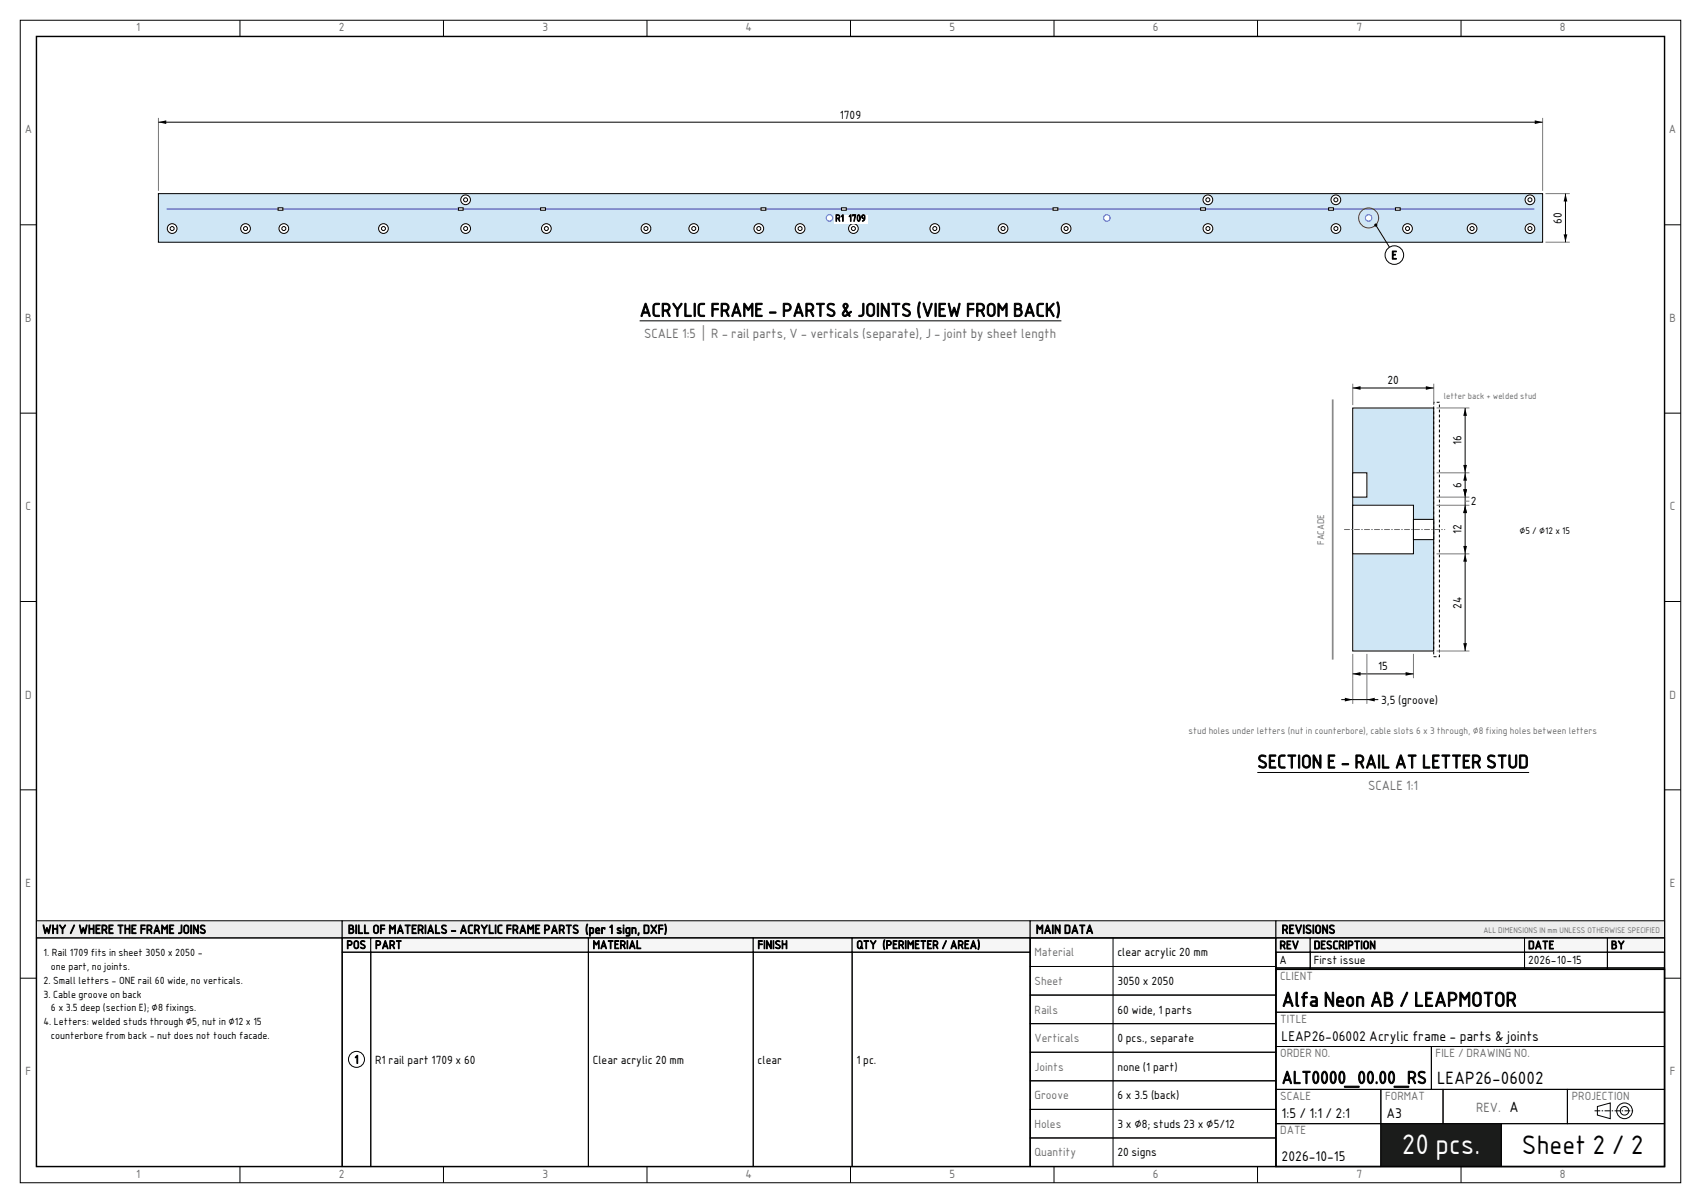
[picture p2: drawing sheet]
<svg xmlns="http://www.w3.org/2000/svg" width="420mm" height="297mm" viewBox="0 0 420 297" stroke-linecap="round" stroke-linejoin="round" font-family="sans-serif">
<g fill="none" stroke="#000" stroke-width=".25">
<path d="M5 5h410v287h-410zM59.3 5v4M109.5 5v4M159.7 5v4M210 5v4M260.2 5v4M310.5 5v4M360.7 5v4M5 55.5h4M411 55.5h4M5 102h4M411 102h4"/>
<path d="M5 148.5h4M411 148.5h4M5 195h4M411 195h4M5 241.5h4M411 241.5h4M59.3 288v4M109.5 288v4M159.7 288v4M210 288v4M260.2 288v4M310.5 288v4"/>
<path d="M360.7 288v4"/>
</g>
<path d="M9 9h402v279h-402z" fill="none" stroke="#000" stroke-width=".35"/>
<path d="M39.1 47.8h341.8v12h-341.8z" fill-rule="evenodd" fill="#cfe6f5" stroke="#000" stroke-width=".25"/>
<g fill="#fff" stroke="#1f5fd0" stroke-width=".25">
<circle cx="337.9" cy="53.8" r=".8"/>
<circle cx="273.3" cy="53.8" r=".8"/>
<circle cx="204.8" cy="53.8" r=".8"/>
</g>
<circle cx="347.5" cy="56.4" r="1.2" fill="#fff" stroke="#000" stroke-width=".25"/>
<circle cx="347.5" cy="56.4" r=".5" fill="none" stroke="#000" stroke-width=".25"/>
<circle cx="363.5" cy="56.4" r="1.2" fill="#fff" stroke="#000" stroke-width=".25"/>
<circle cx="363.5" cy="56.4" r=".5" fill="none" stroke="#000" stroke-width=".25"/>
<circle cx="377.8" cy="49.3" r="1.2" fill="#fff" stroke="#000" stroke-width=".25"/>
<circle cx="377.8" cy="49.3" r=".5" fill="none" stroke="#000" stroke-width=".25"/>
<circle cx="377.8" cy="56.4" r="1.2" fill="#fff" stroke="#000" stroke-width=".25"/>
<circle cx="377.8" cy="56.4" r=".5" fill="none" stroke="#000" stroke-width=".25"/>
<circle cx="247.7" cy="56.4" r="1.2" fill="#fff" stroke="#000" stroke-width=".25"/>
<circle cx="247.7" cy="56.4" r=".5" fill="none" stroke="#000" stroke-width=".25"/>
<circle cx="263.2" cy="56.4" r="1.2" fill="#fff" stroke="#000" stroke-width=".25"/>
<circle cx="263.2" cy="56.4" r=".5" fill="none" stroke="#000" stroke-width=".25"/>
<circle cx="298.2" cy="49.3" r="1.2" fill="#fff" stroke="#000" stroke-width=".25"/>
<circle cx="298.2" cy="49.3" r=".5" fill="none" stroke="#000" stroke-width=".25"/>
<circle cx="298.3" cy="56.4" r="1.2" fill="#fff" stroke="#000" stroke-width=".25"/>
<circle cx="298.3" cy="56.4" r=".5" fill="none" stroke="#000" stroke-width=".25"/>
<circle cx="329.8" cy="49.3" r="1.2" fill="#fff" stroke="#000" stroke-width=".25"/>
<circle cx="329.8" cy="49.3" r=".5" fill="none" stroke="#000" stroke-width=".25"/>
<circle cx="329.9" cy="56.4" r="1.2" fill="#fff" stroke="#000" stroke-width=".25"/>
<circle cx="329.9" cy="56.4" r=".5" fill="none" stroke="#000" stroke-width=".25"/>
<circle cx="171.3" cy="56.4" r="1.2" fill="#fff" stroke="#000" stroke-width=".25"/>
<circle cx="171.3" cy="56.4" r=".5" fill="none" stroke="#000" stroke-width=".25"/>
<circle cx="197.6" cy="56.4" r="1.2" fill="#fff" stroke="#000" stroke-width=".25"/>
<circle cx="197.6" cy="56.4" r=".5" fill="none" stroke="#000" stroke-width=".25"/>
<circle cx="187.4" cy="56.4" r="1.2" fill="#fff" stroke="#000" stroke-width=".25"/>
<circle cx="187.4" cy="56.4" r=".5" fill="none" stroke="#000" stroke-width=".25"/>
<circle cx="159.5" cy="56.4" r="1.2" fill="#fff" stroke="#000" stroke-width=".25"/>
<circle cx="159.5" cy="56.4" r=".5" fill="none" stroke="#000" stroke-width=".25"/>
<circle cx="134.9" cy="56.4" r="1.2" fill="#fff" stroke="#000" stroke-width=".25"/>
<circle cx="134.9" cy="56.4" r=".5" fill="none" stroke="#000" stroke-width=".25"/>
<circle cx="94.7" cy="56.4" r="1.2" fill="#fff" stroke="#000" stroke-width=".25"/>
<circle cx="94.7" cy="56.4" r=".5" fill="none" stroke="#000" stroke-width=".25"/>
<circle cx="70.1" cy="56.4" r="1.2" fill="#fff" stroke="#000" stroke-width=".25"/>
<circle cx="70.1" cy="56.4" r=".5" fill="none" stroke="#000" stroke-width=".25"/>
<circle cx="60.6" cy="56.4" r="1.2" fill="#fff" stroke="#000" stroke-width=".25"/>
<circle cx="60.6" cy="56.4" r=".5" fill="none" stroke="#000" stroke-width=".25"/>
<circle cx="42.5" cy="56.4" r="1.2" fill="#fff" stroke="#000" stroke-width=".25"/>
<circle cx="42.5" cy="56.4" r=".5" fill="none" stroke="#000" stroke-width=".25"/>
<circle cx="230.8" cy="56.4" r="1.2" fill="#fff" stroke="#000" stroke-width=".25"/>
<circle cx="230.8" cy="56.4" r=".5" fill="none" stroke="#000" stroke-width=".25"/>
<circle cx="210.7" cy="56.4" r="1.2" fill="#fff" stroke="#000" stroke-width=".25"/>
<circle cx="210.7" cy="56.4" r=".5" fill="none" stroke="#000" stroke-width=".25"/>
<circle cx="115" cy="56.4" r="1.2" fill="#fff" stroke="#000" stroke-width=".25"/>
<circle cx="115" cy="56.4" r=".5" fill="none" stroke="#000" stroke-width=".25"/>
<circle cx="115" cy="49.3" r="1.2" fill="#fff" stroke="#000" stroke-width=".25"/>
<circle cx="115" cy="49.3" r=".5" fill="none" stroke="#000" stroke-width=".25"/>
<path d="M41.1 51.6h337.8" fill="none" stroke="#3b3bb0" stroke-width=".25"/>
<g fill="#fff" stroke="#000" stroke-width=".25">
<path d="M344.5 51.3h1.2v.6h-1.2z" fill-rule="evenodd"/>
<path d="M260 51.3h1.2v.6h-1.2z" fill-rule="evenodd"/>
<path d="M296.4 51.3h1.2v.6h-1.2z" fill-rule="evenodd"/>
<path d="M328.1 51.3h1.2v.6h-1.2z" fill-rule="evenodd"/>
<path d="M187.9 51.3h1.2v.6h-1.2z" fill-rule="evenodd"/>
<path d="M133.5 51.3h1.2v.6h-1.2z" fill-rule="evenodd"/>
<path d="M68.7 51.3h1.2v.6h-1.2z" fill-rule="evenodd"/>
<path d="M207.8 51.3h1.2v.6h-1.2z" fill-rule="evenodd"/>
<path d="M113.2 51.3h1.2v.6h-1.2z" fill-rule="evenodd"/>
</g>
<path d="M205.8 53.2h8.4v2h-8.4z" fill-rule="evenodd" fill="#fff"/>
<path d="M39.1 29.1v18M380.9 29.1v18M381.6 47.8h6M381.6 59.8h6" fill="none" stroke="#7a7a7a" stroke-width=".25"/>
<path d="M39.1 30.2h341.8M339.7 55.6l4.6 7.4M386.5 47.8v12" fill="none" stroke="#000" stroke-width=".25"/>
<g fill="#000">
<path d="M39.1 30.2l1.9-.5v.9zM379 29.7l1.9 .5-1.9 .4zM386.5 47.8l.5 1.9h-.9zM386.1 57.9h.9l-.5 1.9z"/>
<circle cx="339.7" cy="55.6" r=".39"/>
</g>
<circle cx="337.9" cy="53.8" r="2.47" fill="none" stroke="#c00000" stroke-width=".25"/>
<circle cx="344.3" cy="63" r="2.29" fill="#fff" stroke="#000" stroke-width=".25"/>
<path d="M157.9 79.2h104.2" fill="none" stroke="#000" stroke-width=".25"/>
<path d="M334 100.7h20v60h-20z" fill-rule="evenodd" fill="#cfe6f5" stroke="#000" stroke-width=".25"/>
<g fill="#fff" stroke="#000" stroke-width=".25">
<path d="M334 124.7h15v12h-15z" fill-rule="evenodd"/>
<path d="M349 128.2h5v5h-5z" fill-rule="evenodd"/>
<path d="M334 116.7h3.5v6h-3.5z" fill-rule="evenodd"/>
</g>
<path d="M331.9 130.7h24.9" fill="none" stroke="#6e6e6e" stroke-width=".25" stroke-dasharray="1.4 .4 .4 .4" stroke-linecap="butt"/>
<path d="M354 99.3h1.4v62.8h-1.4z" fill="none" stroke="#000" stroke-width=".25" stroke-dasharray=".7 .5" stroke-linecap="butt"/>
<path d="M329.1 98.6v64.2" fill="none" stroke="#888" stroke-width=".42"/>
<path d="M334 94.7v5.3M354 94.7v5.3M354.7 100.7h8.1M354.7 116.7h8.1M354.7 122.7h8.1M354.7 124.7h8.1M354.7 136.7h8.1M361.8 123.7h1M334 161.4v12.4M337.5 161.4v12.4M349 161.4v6M354.7 160.7h8.1" fill="none" stroke="#7a7a7a" stroke-width=".25"/>
<path d="M334 95.8h20M361.8 100.7v60M331.2 172.7h9.1M334 166.4h15M310.4 190.7h67.2" fill="none" stroke="#000" stroke-width=".25"/>
<g fill="#000">
<path d="M334 95.8l1.9-.5v.9zM352.1 95.3l1.9 .5-1.9 .4zM361.8 100.7l.4 2h-.9zM361.3 114.8h.9l-.4 1.9zM361.8 116.7l.4 2h-.9zM361.3 120.8h.9l-.4 1.9zM361.8 124.7l.4 2h-.9zM361.3 134.8h.9l-.4 1.9zM361.8 136.7l.4 2h-.9zM334 166.4l1.9-.5v.9zM332.1 172.3l1.9 .4-1.9 .5zM337.5 172.7l1.9-.4v.9z"/>
<path d="M347.1 165.9l1.9 .5-1.9 .4zM361.3 158.8h.9l-.4 1.9z"/>
</g>
<path d="M9 227.3h75.5v4.3h-75.5z" fill-rule="evenodd" fill="#ededed" stroke="#000" stroke-width=".25"/>
<path d="M9 231.6h75.5v56.4h-75.5z" fill="none" stroke="#000" stroke-width=".25"/>
<path d="M84.5 227.3h169.9v4.3h-169.9z" fill-rule="evenodd" fill="#ededed" stroke="#000" stroke-width=".25"/>
<g fill="#f6f6f6" stroke="#000" stroke-width=".25">
<path d="M84.5 231.6h7v3.5h-7z" fill-rule="evenodd"/>
<path d="M91.5 231.6h53.8v3.5h-53.8z" fill-rule="evenodd"/>
<path d="M145.3 231.6h40.7v3.5h-40.7z" fill-rule="evenodd"/>
<path d="M186 231.6h24.4v3.5h-24.4z" fill-rule="evenodd"/>
<path d="M210.4 231.6h44v3.5h-44z" fill-rule="evenodd"/>
</g>
<path d="M84.5 235.1h7v52.9h-7z" fill="none" stroke="#000" stroke-width=".25"/>
<circle cx="88" cy="261.5" r="1.98" fill="#fff" stroke="#000" stroke-width=".25"/>
<path d="M84.5 231.6h169.9v56.4h-169.9zM91.5 235.1h53.8v52.9h-53.8zM145.3 235.1h40.7v52.9h-40.7zM186 235.1h24.4v52.9h-24.4zM210.4 235.1h44v52.9h-44z" fill="none" stroke="#000" stroke-width=".25"/>
<path d="M254.4 227.3h60.6v4.3h-60.6z" fill-rule="evenodd" fill="#ededed" stroke="#000" stroke-width=".25"/>
<path d="M254.4 231.6h60.6v7h-60.6zM254.4 238.6h60.6v7.1h-60.6zM254.4 231.6h60.6v56.4h-60.6zM274.8 231.6v56.4M254.4 245.7h60.6v7h-60.6zM254.4 252.7h60.6v7.1h-60.6zM254.4 259.8h60.6v7h-60.6zM254.4 266.8h60.6v7.1h-60.6zM254.4 273.9h60.6v7h-60.6zM254.4 280.9h60.6v7.1h-60.6z" fill="none" stroke="#000" stroke-width=".25"/>
<path d="M315 227.3h96v4.3h-96z" fill-rule="evenodd" fill="#ededed" stroke="#000" stroke-width=".25"/>
<g fill="#f6f6f6" stroke="#000" stroke-width=".25">
<path d="M315 231.6h8.5v3.5h-8.5z" fill-rule="evenodd"/>
<path d="M323.5 231.6h52.9v3.5h-52.9z" fill-rule="evenodd"/>
<path d="M376.4 231.6h20.5v3.5h-20.5z" fill-rule="evenodd"/>
<path d="M396.9 231.6h14.1v3.5h-14.1z" fill-rule="evenodd"/>
</g>
<g fill="none" stroke="#000" stroke-width=".25">
<path d="M315 235.1h8.5v3.9h-8.5zM315 239h8.5v.3h-8.5zM315 231.6h96v7.7h-96zM315 239.3h96v10.6h-96zM323.5 235.1h52.9v3.9h-52.9zM323.5 239h52.9v.3h-52.9zM376.4 235.1h20.5v3.9h-20.5zM376.4 239h20.5v.3h-20.5zM396.9 235.1h14.1v3.9h-14.1zM396.9 239h14.1v.3h-14.1zM315 249.9h96v8.5h-96zM315 258.4h38.4v10.6h-38.4z"/>
<path d="M353.4 258.4h57.6v10.6h-57.6zM315 269h26v8.4h-26zM315 277.4h26v10.6h-26zM341 269h15.3v8.4h-15.3zM356.3 269h30.7v8.4h-30.7zM387 269h24v8.4h-24zM394.4 273.2l3.2-.9v3.9l-3.2-.9z"/>
<circle cx="401.1" cy="274.2" r="1.94"/>
<circle cx="401.1" cy="274.2" r="1.06"/>
</g>
<path d="M393.7 274.2h9.9" fill="none" stroke="#000" stroke-width=".25" stroke-dasharray="1.4 .4 .4 .4" stroke-linecap="butt"/>
<path d="M341 277.4h29.7v10.6h-29.7z" fill-rule="evenodd" fill="#1b1c1b" stroke="#000" stroke-width=".25"/>
<path d="M370.7 277.4h40.3v10.6h-40.3z" fill="none" stroke="#000" stroke-width=".25"/>
<path d="M315 239.3h96v48.7h-96z" fill="none" stroke="#000" stroke-width=".35"/>
<text font-size="6.7" fill="#fff" x="346.1" y="285">20 pcs.</text>
<text font-size="6.3" x="375.8" y="285">Sheet 2 / 2</text>
<text font-size="4.9" x="316.5" y="248.5">Alfa Neon AB / LEAPMOTOR</text>
<g font-size="4.6">
<text x="157.9" y="78.2">ACRYLIC FRAME - PARTS &amp; JOINTS (VIEW FROM BACK)</text>
<text x="310.4" y="189.7">SECTION E - RAIL AT LETTER STUD</text>
</g>
<text font-size="4.3" x="316.5" y="267.5">ALT0000_00.00_RS</text>
<text font-size="4.2" x="354.8" y="267.5">LEAP26-06002</text>
<g font-size="3.4">
<text x="316.5" y="257">LEAP26-06002 Acrylic frame - parts &amp; joints</text>
<text x="316.5" y="276">1:5 / 1:1 / 2:1</text>
<text x="342.4" y="276">A3</text>
<text x="316.5" y="286.6">2026-10-15</text>
</g>
<g font-size="3.2" fill="#6e6e6e">
<text x="159" y="83.5">SCALE 1:5 | R - rail parts, V - verticals (separate), J - joint by sheet length</text>
<text x="337.8" y="195">SCALE 1:1</text>
<text x="364.5" y="274.4">REV. A</text>
</g>
<g font-size="3">
<text x="10.4" y="230.5">WHY / WHERE THE FRAME JOINS</text>
<text x="85.9" y="230.5">BILL OF MATERIALS - ACRYLIC FRAME PARTS (per 1 sign, DXF)</text>
<text x="255.8" y="230.5">MAIN DATA</text>
<text x="316.5" y="230.5">REVISIONS</text>
</g>
<g font-size="2.8" fill="#6e6e6e">
<text x="33.6" y="7.7">1</text>
<text x="83.7" y="7.7">2</text>
<text x="133.9" y="7.7">3</text>
<text x="184.1" y="7.7">4</text>
<text x="234.4" y="7.7">5</text>
<text x="284.7" y="7.7">6</text>
<text x="334.9" y="7.7">7</text>
<text x="385.2" y="7.7">8</text>
<text x="6.1" y="33">A</text>
<text x="412.1" y="33">A</text>
<text x="6.2" y="79.5">B</text>
<text x="412.2" y="79.5">B</text>
<text x="6.3" y="126">C</text>
<text x="412.3" y="126">C</text>
<text x="6.2" y="172.5">D</text>
<text x="412.2" y="172.5">D</text>
<text x="6.3" y="219">E</text>
<text x="412.3" y="219">E</text>
<text x="255.4" y="236.1">Material</text>
<text x="255.4" y="243.2">Sheet</text>
<text x="316.1" y="242">CLIENT</text>
<text x="255.4" y="250.2">Rails</text>
<text x="255.4" y="257.3">Verticals</text>
<text x="316.1" y="252.5">TITLE</text>
<text x="316.1" y="261">ORDER NO.</text>
<text x="354.5" y="261">FILE / DRAWING NO.</text>
<text x="6.3" y="265.5">F</text>
<text x="255.4" y="264.3">Joints</text>
<text x="412.3" y="265.5">F</text>
<text x="255.4" y="271.4">Groove</text>
<text x="316.1" y="271.6">SCALE</text>
<text x="342" y="271.6">FORMAT</text>
<text x="388.1" y="271.6">PROJECTION</text>
<text x="255.4" y="278.4">Holes</text>
<text x="316.1" y="280.1">DATE</text>
<text x="255.4" y="285.5">Quantity</text>
<text x="33.6" y="290.7">1</text>
<text x="83.7" y="290.7">2</text>
<text x="133.9" y="290.7">3</text>
<text x="184.1" y="290.7">4</text>
<text x="234.4" y="290.7">5</text>
<text x="284.7" y="290.7">6</text>
<text x="334.9" y="290.7">7</text>
<text x="385.2" y="290.7">8</text>
</g>
<g font-size="2.8">
<text x="207.4" y="29.3">1709</text>
<text x="385.7" y="55.2" transform="rotate(-90 385.7 55.2)">60</text>
<text x="343.6" y="64">E</text>
<text x="342.6" y="94.9">20</text>
<text x="360.9" y="109.9" transform="rotate(-90 360.9 109.9)">16</text>
<text x="360.9" y="120.4" transform="rotate(-90 360.9 120.4)">6</text>
<text x="363.2" y="124.7">2</text>
<text x="360.9" y="131.9" transform="rotate(-90 360.9 131.9)">12</text>
<text x="360.9" y="150.2" transform="rotate(-90 360.9 150.2)">24</text>
<text x="340.3" y="165.5">15</text>
<text x="341" y="173.7">3,5 (groove)</text>
<text x="85.6" y="234.2">POS</text>
<text x="92.6" y="234.2">PART</text>
<text x="146.3" y="234.2">MATERIAL</text>
<text x="187" y="234.2">FINISH</text>
<text x="211.5" y="234.2">QTY (PERIMETER / AREA)</text>
<text x="275.9" y="236.1">clear acrylic 20 mm</text>
<text x="315.9" y="234.3">REV</text>
<text x="315.9" y="238">A</text>
<text x="324.4" y="234.3">DESCRIPTION</text>
<text x="324.4" y="238">First issue</text>
<text x="377.3" y="234.3">DATE</text>
<text x="377.3" y="238">2026-10-15</text>
<text x="397.8" y="234.3">BY</text>
<text x="275.9" y="243.2">3050 x 2050</text>
<text x="275.9" y="250.2">60 wide, 1 parts</text>
<text x="275.9" y="257.3">0 pcs., separate</text>
<text x="87.5" y="262.6">1</text>
<text x="92.6" y="262.6">R1 rail part 1709 x 60</text>
<text x="146.3" y="262.6">Clear acrylic 20 mm</text>
<text x="187" y="262.6">clear</text>
<text x="211.5" y="262.6">1 pc.</text>
<text x="275.9" y="264.3">none (1 part)</text>
<text x="275.9" y="271.4">6 x 3.5 (back)</text>
<text x="275.9" y="278.4">3 x ⌀8; studs 23 x ⌀5/12</text>
<text x="275.9" y="285.5">20 signs</text>
</g>
<g font-size="2.5">
<text x="10.8" y="236.1">1. Rail 1709 fits in sheet 3050 x 2050 -</text>
<text x="12.6" y="239.5">one part, no joints.</text>
<text x="10.8" y="242.9">2. Small letters - ONE rail 60 wide, no verticals.</text>
<text x="10.8" y="246.3">3. Cable groove on back</text>
<text x="12.6" y="249.7">6 x 3.5 deep (section E); ⌀8 fixings.</text>
<text x="10.8" y="253.1">4. Letters: welded studs through ⌀5, nut in ⌀12 x 15</text>
<text x="12.6" y="256.5">counterbore from back - nut does not touch facade.</text>
</g>
<g font-size="2.3">
<text x="206.2" y="54.7">R1 1709</text>
<text x="375.2" y="131.8">⌀5 / ⌀12 x 15</text>
</g>
<g font-size="2.3" fill="#6e6e6e">
<text x="326.9" y="134.6" transform="rotate(-90 326.9 134.6)">FACADE</text>
<text x="293.5" y="181.2">stud holes under letters (nut in counterbore), cable slots 6 x 3 through, ⌀8 fixing holes between letters</text>
</g>
<text font-size="2.1" fill="#6e6e6e" x="356.5" y="98.6">letter back + welded stud</text>
<text font-size="1.9" fill="#6e6e6e" x="366.3" y="230.3">ALL DIMENSIONS IN mm UNLESS OTHERWISE SPECIFIED</text>
</svg>
